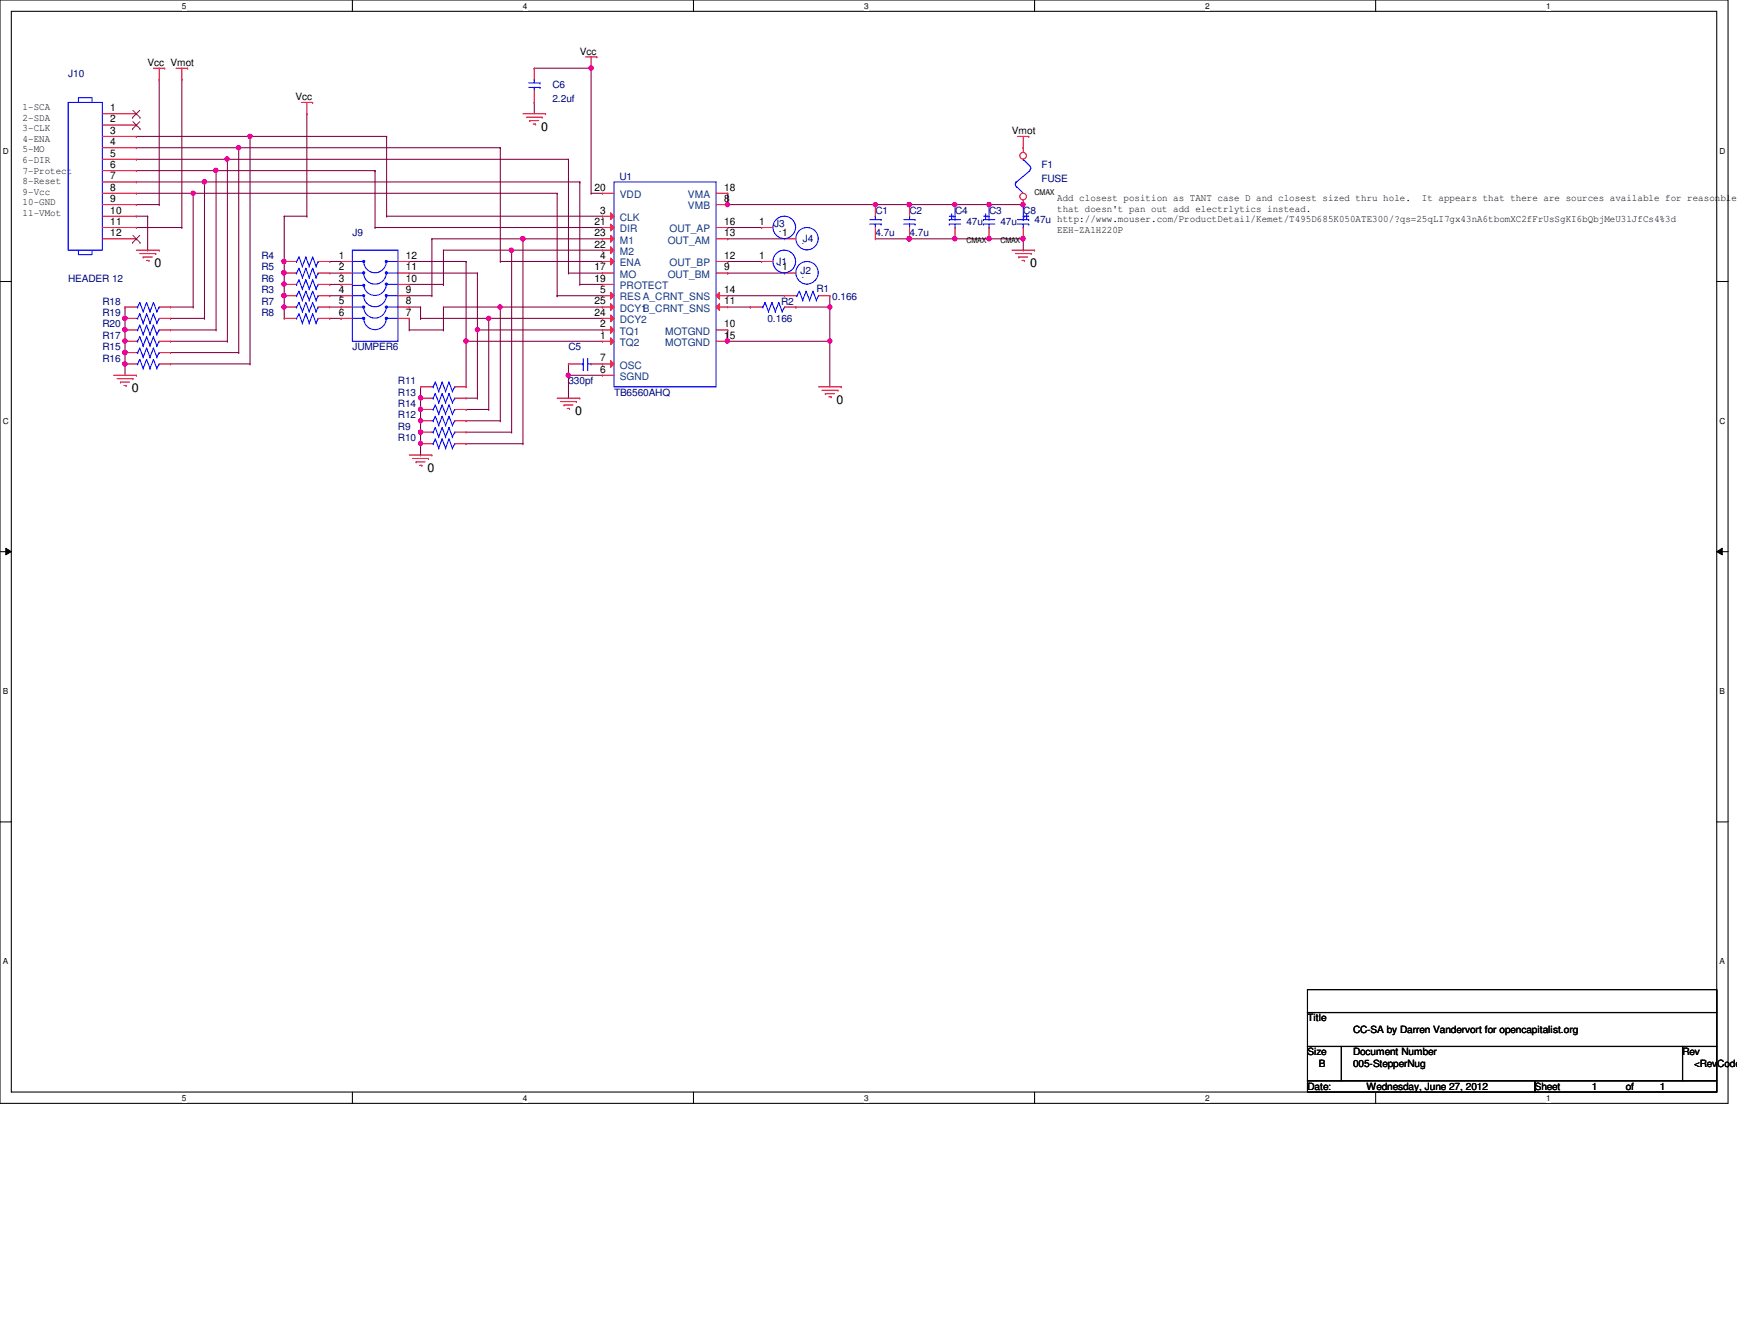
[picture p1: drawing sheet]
<svg xmlns="http://www.w3.org/2000/svg" width="279mm" height="216mm" viewBox="0 0 279 216" stroke-linecap="round" stroke-linejoin="round" font-family="sans-serif">
<path d="M0 0h278v177.4h-278zM1.8 1.8h274.3v173.8h-274.3z" fill="none" stroke="#000" stroke-width=".17"/>
<g fill="#fff">
<path d="M29.3 .2h.7v1.5h-.7z"/>
<path d="M29.3 175.8h.7v1.4h-.7z"/>
</g>
<path d="M56.7 0v1.8M56.7 175.6v1.8" fill="none" stroke="#000" stroke-width=".17"/>
<g fill="#fff">
<path d="M84.1 .2h.7v1.5h-.7z"/>
<path d="M84.1 175.8h.7v1.4h-.7z"/>
</g>
<path d="M111.5 0v1.8M111.5 175.6v1.8" fill="none" stroke="#000" stroke-width=".17"/>
<g fill="#fff">
<path d="M139 .2h.7v1.5h-.7z"/>
<path d="M139 175.8h.7v1.4h-.7z"/>
</g>
<path d="M166.4 0v1.8M166.4 175.6v1.8" fill="none" stroke="#000" stroke-width=".17"/>
<g fill="#fff">
<path d="M193.8 .2h.8v1.5h-.8z"/>
<path d="M193.8 175.8h.8v1.4h-.8z"/>
</g>
<path d="M221.3 0v1.8M221.3 175.6v1.8" fill="none" stroke="#000" stroke-width=".17"/>
<g fill="#fff">
<path d="M248.7 .2h.7v1.5h-.7z"/>
<path d="M248.7 175.8h.7v1.4h-.7z"/>
<path d="M.5 23.5h.9v1.5h-.9z"/>
<path d="M276.6 23.5h.9v1.5h-.9z"/>
<path d="M.5 67h.9v1.5h-.9z"/>
<path d="M276.6 67h.9v1.5h-.9z"/>
</g>
<path d="M0 45.3h1.8M276.1 45.3h1.9" fill="none" stroke="#000" stroke-width=".17"/>
<g fill="#fff">
<path d="M.5 110.4h.8v1.5h-.8z"/>
<path d="M276.6 110.4h.9v1.5h-.9z"/>
</g>
<path d="M0 88.7h1.8M276.1 88.7h1.9" fill="none" stroke="#000" stroke-width=".17"/>
<path d="M.9 88.1l.9 .6-.9 .5zM276.1 88.7l.9-.6v1.1z" fill="#000"/>
<path d="M.9 88.1l.9 .6-.9 .5zM276.1 88.7l.9-.6v1.1z" fill="none" stroke="#000" stroke-width=".16"/>
<g fill="#fff">
<path d="M.5 153.8h.8v1.5h-.8z"/>
<path d="M276.6 153.8h.9v1.5h-.9z"/>
</g>
<path d="M0 132.1h1.8M276.1 132.1h1.9" fill="none" stroke="#000" stroke-width=".17"/>
<path d="M140.8 32.9h5.5M146.3 32.9h.1M117.1 49.4h3.6M120.7 49.4h.1" fill="none" stroke="#800040" stroke-width=".17"/>
<circle cx="146.3" cy="32.9" r=".34" fill="#f0f"/>
<circle cx="146.3" cy="32.9" r=".34" fill="none" stroke="#f0f" stroke-width=".17"/>
<path d="M153.6 38.4h.1M153.6 38.4h5.5" fill="none" stroke="#800040" stroke-width=".17"/>
<circle cx="153.6" cy="38.4" r=".35" fill="#f0f"/>
<circle cx="153.6" cy="38.4" r=".35" fill="none" stroke="#f0f" stroke-width=".17"/>
<path d="M159.1 32.9h.1M159.1 32.9h5.5M164.6 38.4v1.8M164.6 40.2h.1" fill="none" stroke="#800040" stroke-width=".17"/>
<circle cx="164.5" cy="32.9" r=".34" fill="#f0f"/>
<circle cx="164.5" cy="32.9" r=".34" fill="none" stroke="#f0f" stroke-width=".17"/>
<circle cx="159.1" cy="32.9" r=".34" fill="#f0f"/>
<circle cx="159.1" cy="32.9" r=".34" fill="none" stroke="#f0f" stroke-width=".17"/>
<path d="M69.5 38.4h.1M69.5 38.4v9.1M45.7 42h.1M45.7 42v1.9M65.8 51.2h.1M65.8 51.2v1.8M71.3 45.7h.1M71.3 40.2v5.5M75 54.9h.1M75 54.9h21.9" fill="none" stroke="#800040" stroke-width=".17"/>
<circle cx="45.7" cy="43.9" r=".34" fill="#f0f"/>
<circle cx="45.7" cy="43.9" r=".34" fill="none" stroke="#f0f" stroke-width=".17"/>
<circle cx="45.7" cy="42" r=".34" fill="#f0f"/>
<circle cx="45.7" cy="42" r=".34" fill="none" stroke="#f0f" stroke-width=".17"/>
<path d="M45.7 34.8h.1M45.7 34.8v7.2M45.7 49.4h.1M45.7 49.4v1.8" fill="none" stroke="#800040" stroke-width=".17"/>
<circle cx="45.7" cy="49.4" r=".34" fill="#f0f"/>
<circle cx="45.7" cy="49.4" r=".34" fill="none" stroke="#f0f" stroke-width=".17"/>
<path d="M45.7 47.5h.1M45.7 47.5v1.9" fill="none" stroke="#800040" stroke-width=".17"/>
<circle cx="45.7" cy="47.5" r=".35" fill="#f0f"/>
<circle cx="45.7" cy="47.5" r=".35" fill="none" stroke="#f0f" stroke-width=".17"/>
<path d="M21.9 25.6h14.7M21.9 27.4h12.9M21.9 31.1h9.2M31.1 31.1h.1M34.8 27.4h.1M36.6 25.6h.1M80.5 23.7h.1M80.5 23.7v18.3" fill="none" stroke="#800040" stroke-width=".17"/>
<circle cx="31.1" cy="31.1" r=".34" fill="#f0f"/>
<circle cx="31.1" cy="31.1" r=".34" fill="none" stroke="#f0f" stroke-width=".17"/>
<g fill="none" stroke="#800040" stroke-width=".17">
<path d="M25.6 12.8h.1M25.6 12.8v20.1M29.3 12.8h.1M29.3 12.8v23.8M21.9 32.9h3.7M21.9 34.8h1.8M21.9 36.6h7.4M23.7 34.8h.1M23.7 34.8v5.4M25.6 32.9h.1M29.3 36.6h.1M89.6 31.1v16.4"/>
<path d="M23.7 40.2h.1M67.6 51.2h.1M67.6 51.2h11M75 54.9h.1M75 54.9v7.3M76.8 53h.1M76.8 53v11M76.8 53h20.1M78.6 51.2h.1M78.6 51.2v14.6M80.5 49.4h.1M80.5 49.4v18.2"/>
<path d="M89.6 47.5h.1M96.9 53h.1M75 64h1.8M75 65.8h3.6M75 67.6h5.5M76.8 64h.1M78.6 65.8h.1M80.5 67.6h.1"/>
</g>
<circle cx="80.4" cy="49.4" r=".34" fill="#f0f"/>
<circle cx="80.4" cy="49.4" r=".34" fill="none" stroke="#f0f" stroke-width=".17"/>
<path d="M80.5 49.4h16.4M82.3 40.2h.1M82.3 40.2v29.3M96.9 49.4h.1M75 69.5h7.3M82.3 69.5h.1" fill="none" stroke="#800040" stroke-width=".17"/>
<circle cx="82.2" cy="40.2" r=".34" fill="#f0f"/>
<circle cx="82.2" cy="40.2" r=".34" fill="none" stroke="#f0f" stroke-width=".17"/>
<path d="M84.1 38.4h.1M84.1 38.4v32.9M71.3 40.2h.1M71.3 40.2h11M75 71.3h9.1M84.1 71.3h.1" fill="none" stroke="#800040" stroke-width=".17"/>
<circle cx="84.1" cy="38.4" r=".37" fill="#f0f"/>
<circle cx="84.1" cy="38.4" r=".37" fill="none" stroke="#f0f" stroke-width=".17"/>
<path d="M84.1 38.4h12.8M96.9 38.4h.1M67.6 64h.1M67.6 62.2v1.8" fill="none" stroke="#800040" stroke-width=".17"/>
<circle cx="67.6" cy="64" r=".34" fill="#f0f"/>
<circle cx="67.6" cy="64" r=".34" fill="none" stroke="#f0f" stroke-width=".17"/>
<path d="M67.6 69.5h.1M67.6 67.6v1.9" fill="none" stroke="#800040" stroke-width=".17"/>
<circle cx="67.6" cy="69.5" r=".34" fill="#f0f"/>
<circle cx="67.6" cy="69.5" r=".34" fill="none" stroke="#f0f" stroke-width=".17"/>
<path d="M67.6 65.8h.1M67.6 64v1.8" fill="none" stroke="#800040" stroke-width=".17"/>
<circle cx="67.6" cy="65.8" r=".35" fill="#f0f"/>
<circle cx="67.6" cy="65.8" r=".35" fill="none" stroke="#f0f" stroke-width=".17"/>
<path d="M67.6 71.3h.1M67.6 69.5v1.8" fill="none" stroke="#800040" stroke-width=".17"/>
<circle cx="67.6" cy="71.3" r=".34" fill="#f0f"/>
<circle cx="67.6" cy="71.3" r=".34" fill="none" stroke="#f0f" stroke-width=".17"/>
<path d="M67.6 67.6h.1M67.6 65.8v1.8" fill="none" stroke="#800040" stroke-width=".17"/>
<circle cx="67.6" cy="67.6" r=".34" fill="#f0f"/>
<circle cx="67.6" cy="67.6" r=".34" fill="none" stroke="#f0f" stroke-width=".17"/>
<path d="M20.1 49.4h.1M20.1 54.9h.1M20.1 49.4v1.8M20.1 54.9v1.8M67.6 73.2h.1M67.6 71.3v1.9" fill="none" stroke="#800040" stroke-width=".17"/>
<circle cx="20.1" cy="54.8" r=".36" fill="#f0f"/>
<circle cx="20.1" cy="54.8" r=".36" fill="none" stroke="#f0f" stroke-width=".17"/>
<path d="M20.1 51.2h.1M20.1 51.2v1.8" fill="none" stroke="#800040" stroke-width=".17"/>
<circle cx="20.1" cy="51.2" r=".36" fill="#f0f"/>
<circle cx="20.1" cy="51.2" r=".36" fill="none" stroke="#f0f" stroke-width=".17"/>
<path d="M20.1 58.5h.1M20.1 58.5v1.8" fill="none" stroke="#800040" stroke-width=".17"/>
<circle cx="20.1" cy="58.5" r=".36" fill="#f0f"/>
<circle cx="20.1" cy="58.5" r=".36" fill="none" stroke="#f0f" stroke-width=".17"/>
<path d="M20.1 53h.1M20.1 53v1.9" fill="none" stroke="#800040" stroke-width=".17"/>
<circle cx="20.1" cy="53" r=".36" fill="#f0f"/>
<circle cx="20.1" cy="53" r=".36" fill="none" stroke="#f0f" stroke-width=".17"/>
<path d="M20.1 56.7h.1M20.1 56.7v1.8" fill="none" stroke="#800040" stroke-width=".17"/>
<circle cx="20.1" cy="56.7" r=".37" fill="#f0f"/>
<circle cx="20.1" cy="56.7" r=".37" fill="none" stroke="#f0f" stroke-width=".17"/>
<path d="M31.1 31.1h.1M31.1 31.1v18.3M31.1 31.1h58.5M32.9 29.3v21.9M89.6 31.1h.1M27.4 49.4h3.7M31.1 49.4h.1M32.9 51.2h.1" fill="none" stroke="#800040" stroke-width=".17"/>
<circle cx="32.9" cy="29.2" r=".35" fill="#f0f"/>
<circle cx="32.9" cy="29.2" r=".35" fill="none" stroke="#f0f" stroke-width=".17"/>
<path d="M32.9 29.3h60.4M34.8 27.4h.1M34.8 27.4v25.6M93.3 29.3h.1M27.4 51.2h.1M27.4 51.2h5.5M27.4 53h7.4M34.8 53h.1" fill="none" stroke="#800040" stroke-width=".17"/>
<circle cx="34.7" cy="27.4" r=".34" fill="#f0f"/>
<circle cx="34.7" cy="27.4" r=".34" fill="none" stroke="#f0f" stroke-width=".17"/>
<path d="M34.8 27.4h25.5M36.6 25.6h.1M36.6 25.6v29.3M60.3 27.4h.1M27.4 54.9h9.2M36.6 54.9h.1" fill="none" stroke="#800040" stroke-width=".17"/>
<circle cx="36.5" cy="25.6" r=".34" fill="#f0f"/>
<circle cx="36.5" cy="25.6" r=".34" fill="none" stroke="#f0f" stroke-width=".17"/>
<path d="M36.6 25.6h54.8M38.4 23.7h.1M38.4 23.7v33M91.4 25.6h.1M27.4 56.7h11M38.4 56.7h.1" fill="none" stroke="#800040" stroke-width=".17"/>
<circle cx="38.4" cy="23.7" r=".36" fill="#f0f"/>
<circle cx="38.4" cy="23.7" r=".36" fill="none" stroke="#f0f" stroke-width=".17"/>
<path d="M38.4 23.7h42.1M40.2 21.9h.1M40.2 21.9v36.6M80.5 23.7h.1M27.4 58.5h12.8M40.2 58.5h.1" fill="none" stroke="#800040" stroke-width=".17"/>
<circle cx="40.2" cy="21.9" r=".34" fill="#f0f"/>
<circle cx="40.2" cy="21.9" r=".34" fill="none" stroke="#f0f" stroke-width=".17"/>
<g fill="none" stroke="#800040" stroke-width=".17">
<path d="M21.9 21.9h.1M21.9 21.9h18.3M53 42h1.9M53 43.9h1.9M53 45.7h1.9M53 47.5h1.9M53 49.4h1.9M53 51.2h1.9M54.9 42h.1M54.9 43.9h.1M54.9 45.7h.1M54.9 47.5h.1"/>
<path d="M54.9 49.4h.1M54.9 51.2h.1M117.1 47.5h.1M117.1 53h.1M117.1 54.9h.1M117.1 47.5h9.1M117.1 53v1.9M117.1 54.9h16.4M128 49.4h.1M133.5 54.9h.1M133.5 47.5h.1M133.5 47.5v1.9h-5.5"/>
<path d="M133.5 54.9v7.3"/>
</g>
<circle cx="117" cy="54.8" r=".34" fill="#f0f"/>
<circle cx="117" cy="54.8" r=".34" fill="none" stroke="#f0f" stroke-width=".17"/>
<path d="M133.5 49.4h.1M133.5 49.4v5.5" fill="none" stroke="#800040" stroke-width=".17"/>
<circle cx="133.5" cy="54.8" r=".34" fill="#f0f"/>
<circle cx="133.5" cy="54.8" r=".34" fill="none" stroke="#f0f" stroke-width=".17"/>
<circle cx="133.5" cy="49.4" r=".34" fill="#f0f"/>
<circle cx="133.5" cy="49.4" r=".34" fill="none" stroke="#f0f" stroke-width=".17"/>
<path d="M117.1 38.4h.1M117.1 36.6h.1M117.1 38.4h9.1M117.1 36.6h5.4M159.1 38.4h.1M159.1 38.4h5.5M117.1 42h.1M117.1 43.9h.1M117.1 42h5.4M117.1 43.9h9.1" fill="none" stroke="#800040" stroke-width=".17"/>
<circle cx="164.5" cy="38.4" r=".35" fill="#f0f"/>
<circle cx="164.5" cy="38.4" r=".35" fill="none" stroke="#f0f" stroke-width=".17"/>
<circle cx="159.1" cy="38.4" r=".35" fill="#f0f"/>
<circle cx="159.1" cy="38.4" r=".35" fill="none" stroke="#f0f" stroke-width=".17"/>
<path d="M117.1 31.1h.1M117.1 31.1v1.8h23.7M140.8 32.9h.1" fill="none" stroke="#800040" stroke-width=".17"/>
<circle cx="117" cy="32.9" r=".34" fill="#f0f"/>
<circle cx="117" cy="32.9" r=".34" fill="none" stroke="#f0f" stroke-width=".17"/>
<circle cx="140.8" cy="32.9" r=".34" fill="#f0f"/>
<circle cx="140.8" cy="32.9" r=".34" fill="none" stroke="#f0f" stroke-width=".17"/>
<path d="M91.4 60.3h.1M91.4 60.3v3.7" fill="none" stroke="#800040" stroke-width=".17"/>
<circle cx="91.4" cy="60.3" r=".34" fill="#f0f"/>
<circle cx="91.4" cy="60.3" r=".34" fill="none" stroke="#f0f" stroke-width=".17"/>
<path d="M85.9 11h.1M85.9 11h9.2M95.1 11h.1M95.1 11v20.1M95.1 31.1h.1M95.1 31.1h1.8M91.4 58.5h.1M91.4 58.5v1.8M91.4 60.3h.1M91.4 60.3h5.5" fill="none" stroke="#800040" stroke-width=".17"/>
<circle cx="95.1" cy="10.9" r=".35" fill="#f0f"/>
<circle cx="95.1" cy="10.9" r=".35" fill="none" stroke="#f0f" stroke-width=".17"/>
<g fill="none" stroke="#800040" stroke-width=".17">
<path d="M49.4 18.3h.1M49.4 18.3v16.5M40.2 21.9h.1M40.2 21.9h22M45.7 34.8h3.7M49.4 34.8h.1M60.3 36.6h.1M60.3 36.6h36.6M62.2 34.8h.1M62.2 21.9h.1M62.2 34.8h34.7M62.2 21.9v12.9"/>
<path d="M91.4 25.6h.1M91.4 25.6v18.3M93.3 29.3h.1M93.3 29.3v16.4M140.8 38.4h5.5M146.3 38.4h.1M91.4 43.9h.1M91.4 43.9h5.5M93.3 45.7h.1M93.3 45.7h3.6"/>
</g>
<circle cx="146.2" cy="38.4" r=".35" fill="#f0f"/>
<circle cx="146.2" cy="38.4" r=".35" fill="none" stroke="#f0f" stroke-width=".17"/>
<g fill="none" stroke="#800040" stroke-width=".17">
<path d="M85.9 16.5h.1M85.9 16.5v1.8M45.7 45.7h.1M45.7 43.9h.1M45.7 43.9v3.6M71.3 49.4h9.2M80.5 42h.1M80.5 49.4h.1M80.5 42h16.4M82.3 40.2h.1M82.3 40.2h14.6M89.6 47.5h.1"/>
<path d="M89.6 47.5h7.3"/>
</g>
<circle cx="45.7" cy="45.7" r=".34" fill="#f0f"/>
<circle cx="45.7" cy="45.7" r=".34" fill="none" stroke="#f0f" stroke-width=".17"/>
<circle cx="45.7" cy="43.9" r=".34" fill="#f0f"/>
<circle cx="45.7" cy="43.9" r=".34" fill="none" stroke="#f0f" stroke-width=".17"/>
<path d="M78.6 51.2h.1M78.6 51.2h18.3" fill="none" stroke="#800040" stroke-width=".17"/>
<circle cx="78.6" cy="51.2" r=".34" fill="#f0f"/>
<circle cx="78.6" cy="51.2" r=".34" fill="none" stroke="#f0f" stroke-width=".17"/>
<path d="M21.9 23.7h16.5M21.9 29.3h11M32.9 29.3h.1M38.4 23.7h.1M60.3 27.4h.1M60.3 27.4v9.2M69.5 38.4h14.6M84.1 38.4h.1M153.6 32.9h.1M153.6 32.9h5.5" fill="none" stroke="#800040" stroke-width=".17"/>
<circle cx="153.6" cy="32.9" r=".34" fill="#f0f"/>
<circle cx="153.6" cy="32.9" r=".34" fill="none" stroke="#f0f" stroke-width=".17"/>
<path d="M146.3 38.4h.1M146.3 38.4h7.3" fill="none" stroke="#800040" stroke-width=".17"/>
<circle cx="146.2" cy="38.4" r=".35" fill="#f0f"/>
<circle cx="146.2" cy="38.4" r=".35" fill="none" stroke="#f0f" stroke-width=".17"/>
<path d="M146.3 32.9h.1M146.3 32.9h7.3" fill="none" stroke="#800040" stroke-width=".17"/>
<circle cx="146.3" cy="32.9" r=".34" fill="#f0f"/>
<circle cx="146.3" cy="32.9" r=".34" fill="none" stroke="#f0f" stroke-width=".17"/>
<g fill="none" stroke="#800040" stroke-width=".17">
<path d="M65.8 53h.1M65.8 53h5.5M65.8 49.4h1.8M65.8 47.5h3.7M65.8 45.7h5.5M65.8 43.9h11M67.6 49.4h.1M67.6 51.2h.1M67.6 49.4v1.8M69.5 47.5h.1M71.3 53h.1M71.3 45.7h.1"/>
<path d="M71.3 49.4v3.6M76.8 43.9h.1M76.8 53h.1M76.8 43.9v9.1"/>
</g>
<circle cx="76.8" cy="53" r=".34" fill="#f0f"/>
<circle cx="76.8" cy="53" r=".34" fill="none" stroke="#f0f" stroke-width=".17"/>
<path d="M75 42h.1M75 42v12.9" fill="none" stroke="#800040" stroke-width=".17"/>
<circle cx="75" cy="54.8" r=".36" fill="#f0f"/>
<circle cx="75" cy="54.8" r=".36" fill="none" stroke="#f0f" stroke-width=".17"/>
<path d="M65.8 42h.1M65.8 42h9.2" fill="none" stroke="#800040" stroke-width=".17"/>
<g fill="none" stroke="#f00" stroke-width=".17">
<path d="M24.7 11h1.8M25.6 12.8h.1M25.6 11v1.8M26.5 11h.1M28.3 11h1.9M29.3 12.8h.1M29.3 11v1.8M30.2 11h.1M48.5 16.5h1.8M49.4 18.3h.1M49.4 16.5v1.8M50.3 16.5h.1"/>
<path d="M84.1 18.3h3.7M84.7 18.8h2.5M85.2 19.4h.1M85.2 19.4h1.5M85.8 19.9h.3M85.9 16.5h.1M85.9 11h.1M85.9 11v1.8M85.9 14.6v1.9M86.1 19.9h.1M87.2 18.8h.1M87.8 18.3h.1"/>
<path d="M94.2 9.1h1.8M95.1 11h.1M95.1 9.1v1.9M96 9.1h.1M163.7 21.9h1.8M164.6 23.7h.1M164.6 21.9v1.8M165.5 21.9h.1M21.9 40.2h3.7M22.5 40.8h2.6M23 41.3h.1M23 41.3h1.5"/>
<path d="M23.6 41.9h.4M24 41.9h.1M25.1 40.8h.1M25.6 40.2h.1M126.2 47.5h.1M126.2 43.9h.1M126.2 47.5h1.8M126.2 43.9h1.8M131.7 47.5h1.8M133.5 47.5h.1M162.8 40.2h3.6M163.3 40.8h2.6"/>
<path d="M163.9 41.3h.1M163.9 41.3h1.4M164.4 41.9h.4M164.8 41.9h.1M165.9 40.8h.1M166.4 40.2h.1M18.3 60.3h3.6M18.8 60.9h2.6M19.4 61.4h.1M19.4 61.4h1.4M19.9 62h.4M20.3 62h.1"/>
<path d="M21.4 60.9h.1M21.9 60.3h.1M65.8 73.2h3.7M66.4 73.7h2.5M66.9 74.3h.1M66.9 74.3h1.5M67.5 74.8h.4M67.6 69.5h.1M67.6 69.5h1.9M67.9 74.8h.1M68.9 73.7h.1M69.5 73.2h.1"/>
<path d="M73.2 69.5h1.8M75 69.5h.1M89.6 64h3.7M90.2 64.6h2.5M90.7 65.1h.1M90.7 65.1h1.5M91.2 65.7h.4M91.6 65.7h.1M92.7 64.6h.1M93.3 64h.1M131.7 62.2h3.6M132.2 62.7h2.6"/>
<path d="M132.8 63.3h.1M132.8 63.3h1.4M133.3 63.8h.4M133.7 63.8h.1M134.8 62.7h.1M135.3 62.2h.1"/>
</g>
<path d="M210.3 159.1h65.8v3.7h-65.8zM210.3 162.8h65.8v5.4h-65.8zM210.3 168.2h5.5v5.5h-5.5zM210.3 173.7h36.6v1.9h-36.6zM215.8 168.2h54.8v5.5h-54.8zM246.9 173.7h29.2v1.9h-29.2zM270.6 168.2h5.5v5.5h-5.5z" fill="none" stroke="#000" stroke-width=".17"/>
<g fill="none" stroke="#00f" stroke-width=".17">
<path d="M85 14.1h1.9M85 13.3h1.9M85.9 12.8h.1M85.9 14.1h.1M85.9 12.8v.5M85.9 14.1v.5M86.9 14.1h.1M86.9 13.3h.1M58.5 43.9a1.82 1.82 0 0 0 1.8 1.8 1.82 1.82 0 0 0 1.8-1.8M128 47.5h.2M128.2 47.5h.1M128.6 46.8h.1"/>
<path d="M128.6 46.8l-.4 .7M128.6 46.8l.5 1.5M129.1 48.3h.1M129.7 46.8h.1M129.7 46.8l-.6 1.5M129.7 46.8l.5 1.5M130.2 48.3h.1M130.8 46.8h.1M130.8 46.8l-.6 1.5M130.8 46.8l.5 1.5M131.3 48.3h.1M131.7 47.5h.1"/>
<path d="M131.7 47.5l-.4 .8M69.5 69.5h.2M69.7 69.5h.1M70 68.7h.1M70 68.7l-.3 .8M70 68.7l.6 1.5M70.6 70.2h.1M71.1 68.7h.1M71.1 68.7l-.5 1.5M71.1 68.7l.6 1.5M71.7 70.2h.1M72.2 68.7h.1"/>
<path d="M72.2 68.7l-.5 1.5M72.2 68.7l.6 1.5M72.8 70.2h.1M73.2 69.5h.1M73.2 69.5l-.4 .7"/>
<circle cx="129.8" cy="43.8" r="1.81"/>
</g>
<path d="M62 43.7h.3v.3h-.3z" fill-rule="evenodd" fill="#00f"/>
<path d="M58.5 45.7a1.82 1.82 0 0 0 1.8 1.8 1.82 1.82 0 0 0 1.8-1.8M58.5 42a1.82 1.82 0 0 0 1.8 1.9 1.82 1.82 0 0 0 1.8-1.9M62 43.7h.3v.3h-.3z" fill="none" stroke="#00f" stroke-width=".17"/>
<path d="M62 41.9h.3v.3h-.3z" fill-rule="evenodd" fill="#00f"/>
<path d="M62 41.9h.3v.3h-.3z" fill="none" stroke="#00f" stroke-width=".17"/>
<path d="M58.4 41.9h.2v.3h-.2z" fill-rule="evenodd" fill="#00f"/>
<path d="M58.4 41.9h.2v.3h-.2z" fill="none" stroke="#00f" stroke-width=".17"/>
<path d="M58.4 43.7h.2v.3h-.2z" fill-rule="evenodd" fill="#00f"/>
<path d="M58.4 43.7h.2v.3h-.2z" fill="none" stroke="#00f" stroke-width=".17"/>
<path d="M58.4 45.8h.2v.2h-.2z" fill-rule="evenodd" fill="#00f"/>
<path d="M58.4 45.8h.2v.2h-.2z" fill="none" stroke="#00f" stroke-width=".17"/>
<path d="M62 45.5h.3v.3h-.3z" fill-rule="evenodd" fill="#00f"/>
<g fill="none" stroke="#00f" stroke-width=".17">
<path d="M56.7 40.2h7.3v14.7h-7.3zM56.7 45.9h.1M56.7 43.9h.1M56.7 42h.1M56.7 42h1.8M56.7 43.9h1.8M56.7 45.9h1.8M58.5 47.5a1.82 1.82 0 0 0 1.8 1.8 1.82 1.82 0 0 0 1.8-1.8M62 45.5h.3v.3h-.3zM62.2 42h.1M62.2 43.9h.1M62.2 45.7h.1"/>
<path d="M62.2 42h1.8M62.2 43.9h1.8M62.2 45.7h1.8"/>
</g>
<path d="M62 47.4h.3v.2h-.3z" fill-rule="evenodd" fill="#00f"/>
<path d="M62 47.4h.3v.2h-.3z" fill="none" stroke="#00f" stroke-width=".17"/>
<path d="M58.4 47.4h.2v.2h-.2z" fill-rule="evenodd" fill="#00f"/>
<path d="M56.7 47.5h.1M56.7 47.5h1.8M58.4 47.4h.2v.2h-.2zM58.5 49.4a1.82 1.82 0 0 0 1.8 1.7 1.82 1.82 0 0 0 1.8-1.7M62.2 47.5h.1M62.2 47.5h1.8" fill="none" stroke="#00f" stroke-width=".17"/>
<path d="M62 49.2h.3v.3h-.3z" fill-rule="evenodd" fill="#00f"/>
<path d="M62 49.2h.3v.3h-.3z" fill="none" stroke="#00f" stroke-width=".17"/>
<path d="M58.4 49.2h.2v.3h-.2z" fill-rule="evenodd" fill="#00f"/>
<path d="M56.7 49.4h.1M56.7 49.4h1.8M58.4 49.2h.2v.3h-.2zM58.5 51.2a1.82 1.82 0 0 0 1.8 1.8 1.82 1.82 0 0 0 1.8-1.8M62.2 49.4h.1M62.2 49.4h1.8" fill="none" stroke="#00f" stroke-width=".17"/>
<path d="M62 51h.3v.3h-.3z" fill-rule="evenodd" fill="#00f"/>
<path d="M62 51h.3v.3h-.3z" fill="none" stroke="#00f" stroke-width=".17"/>
<path d="M58.4 51h.2v.3h-.2z" fill-rule="evenodd" fill="#00f"/>
<g fill="none" stroke="#00f" stroke-width=".17">
<path d="M139.9 36h1.8M139.9 35.3h1.8M140.8 34.8h.1M140.8 36h.1M140.8 34.8v.5M140.8 36v.6M141.7 36h.1M141.7 35.3h.1M145.4 36h1.8M145.4 35.3h1.8M146.3 34.8h.1M146.3 36h.1"/>
<path d="M146.3 34.8v.5M146.3 36v.6M147.2 36h.1M147.2 35.3h.1M158.2 35.3h.1M158.2 36h.1M158.2 36h1.8M158.2 35.3h1.8M158.2 34.8h.7M158.5 35.1h.1M158.5 34.4v.7M158.9 34.8h.1"/>
<path d="M159.1 36.6h.1M159.1 35.3h.1M159.1 32.9h.1M159.1 32.9v2.4M159.1 36v.6M163.4 29.2l-.1 .4 .1 .4M163.5 30h.1M163.5 29.3h.1M163.5 30l1.1 1.1M163.7 36h1.8M163.7 35.3h1.8M164.6 36.6h.1"/>
<path d="M164.6 35.3h.1M164.6 32.9h.1M164.6 25.6h.1M164.6 32.9v2.4M164.6 36v.6M164.6 25.6l1.1 1.1M164.8 34.8h.1M164.8 34.8h.7M165.1 35.1h.1M165.1 34.4v.7M165.5 35.3h.1M165.5 36h.1"/>
<path d="M165.7 26.8l.1 .3-.2 .2M165.7 27.4l-2.2 1.9M21.9 51.2h.2M21.9 49.4h.2M21.9 53h.2M21.9 54.9h.2M21.9 56.7h.2M22.1 51.2h.1M22.1 53h.1M22.1 49.4h.1M22.1 54.9h.1M22.1 56.7h.1"/>
<path d="M22.5 50.5h.1M22.5 52.3h.1M22.5 48.6h.1M22.5 54.1h.1M22.5 56h.1M22.5 50.5l-.4 .7M22.5 50.5l.5 1.4M22.5 52.3l-.4 .7M22.5 52.3l.5 1.5M22.5 48.6l-.4 .8M22.5 48.6l.5 1.5M22.5 54.1l-.4 .8"/>
<path d="M22.5 54.1l.5 1.5M22.5 56l-.4 .7M22.5 56l.5 1.4M23 51.9h.1M23 53.8h.1M23 50.1h.1M23 55.6h.1M23 57.4h.1M23.6 50.5h.1M23.6 52.3h.1M23.6 48.6h.1M23.6 54.1h.1"/>
<path d="M23.6 56h.1M23.6 50.5l-.6 1.4M23.6 50.5l.5 1.4M23.6 52.3l-.6 1.5M23.6 52.3l.5 1.5M23.6 48.6l-.6 1.5M23.6 48.6l.5 1.5M23.6 54.1l-.6 1.5M23.6 54.1l.5 1.5M23.6 56l-.6 1.4M23.6 56l.5 1.4M24.1 51.9h.1"/>
<path d="M24.1 53.8h.1M24.1 50.1h.1M24.1 55.6h.1M24.1 57.4h.1M24.7 50.5h.1M24.7 52.3h.1M24.7 48.6h.1M24.7 54.1h.1M24.7 56h.1M24.7 50.5l-.6 1.4M24.7 50.5l.5 1.4M24.7 52.3l-.6 1.5"/>
<path d="M24.7 52.3l.5 1.5M24.7 48.6l-.6 1.5M24.7 48.6l.5 1.5M24.7 54.1l-.6 1.5M24.7 54.1l.5 1.5M24.7 56l-.6 1.4M24.7 56l.5 1.4M25.2 51.9h.1M25.2 53.8h.1M25.2 50.1h.1M25.2 55.6h.1M25.2 57.4h.1"/>
<path d="M25.6 51.2h.1M25.6 53h.1M25.6 49.4h.1M25.6 54.9h.1M25.6 56.7h.1M25.6 51.2l-.4 .7M25.6 53l-.4 .8M25.6 49.4l-.4 .7M25.6 54.9l-.4 .7M25.6 56.7l-.4 .7M47.5 49.4h.2M47.5 42h.2"/>
<path d="M47.5 45.7h.2M47.5 43.9h.2M47.7 49.4h.1M47.7 42h.1M47.7 45.7h.1M47.7 43.9h.1M48.1 48.6h.1M48.1 41.3h.1M48.1 45h.1M48.1 43.1h.1M48.1 48.6l-.4 .8M48.1 48.6l.5 1.5"/>
<path d="M48.1 41.3l-.4 .7M48.1 41.3l.5 1.5M48.1 45l-.4 .7M48.1 45l.5 1.4M48.1 43.1l-.4 .8M48.1 43.1l.5 1.5M48.6 50.1h.1M48.6 42.8h.1M48.6 46.4h.1M48.6 44.6h.1M49.2 48.6h.1M49.2 41.3h.1"/>
<path d="M49.2 45h.1M49.2 43.1h.1M49.2 48.6l-.6 1.5M49.2 48.6l.5 1.5M49.2 41.3l-.6 1.5M49.2 41.3l.5 1.5M49.2 45l-.6 1.4M49.2 45l.5 1.4M49.2 43.1l-.6 1.5M49.2 43.1l.5 1.5M49.7 50.1h.1M49.7 42.8h.1"/>
<path d="M49.7 46.4h.1M49.7 44.6h.1M50.3 48.6h.1M50.3 41.3h.1M50.3 45h.1M50.3 43.1h.1M50.3 48.6l-.6 1.5M50.3 48.6l.5 1.5M50.3 41.3l-.6 1.5M50.3 41.3l.5 1.5M50.3 45l-.6 1.4M50.3 45l.5 1.4"/>
<path d="M50.3 43.1l-.6 1.5M50.3 43.1l.5 1.5M50.8 50.1h.1M50.8 42.8h.1M50.8 46.4h.1M50.8 44.6h.1M51.2 49.4h.1M51.2 42h.1M51.2 45.7h.1M51.2 43.9h.1M51.2 49.4l-.4 .7M51.2 42l-.4 .8"/>
<path d="M51.2 45.7l-.4 .7M51.2 43.9l-.4 .7M56.7 51.2h.1M56.7 51.2h1.8M58.4 51h.2v.3h-.2zM62.2 51.2h.1M62.2 51.2h1.8M93.3 58.5h.5M93.8 59.4h.1M93.8 58.5h.1M93.8 57.6v1.8M94.5 59.4h.1"/>
<path d="M94.5 57.6v1.8M94.5 58.5h.6M95.1 58.5h.1M69.5 64h.2M69.5 65.8h.2M69.5 62.2h.2M69.5 67.6h.2M69.7 64h.1M69.7 65.8h.1M69.7 62.2h.1M69.7 67.6h.1M70 63.3h.1"/>
<path d="M70 65.1h.1M70 61.4h.1M70 66.9h.1M70 63.3l-.3 .7M70 63.3l.6 1.4M70 65.1l-.3 .7M70 65.1l.6 1.4M70 61.4l-.3 .8M70 61.4l.6 1.5M70 66.9l-.3 .7M70 66.9l.6 1.5M70.6 64.7h.1"/>
<path d="M70.6 66.5h.1M70.6 62.9h.1M70.6 68.4h.1M71.1 63.3h.1M71.1 65.1h.1M71.1 61.4h.1M71.1 66.9h.1M71.1 63.3l-.5 1.4M71.1 63.3l.6 1.4M71.1 65.1l-.5 1.4M71.1 65.1l.6 1.4M71.1 61.4l-.5 1.5"/>
<path d="M71.1 61.4l.6 1.5M71.1 66.9l-.5 1.5M71.1 66.9l.6 1.5M71.7 64.7h.1M71.7 66.5h.1M71.7 62.9h.1M71.7 68.4h.1M72.2 63.3h.1M72.2 65.1h.1M72.2 61.4h.1M72.2 66.9h.1M72.2 63.3l-.5 1.4"/>
<path d="M72.2 63.3l.6 1.4M72.2 65.1l-.5 1.4M72.2 65.1l.6 1.4M72.2 61.4l-.5 1.5M72.2 61.4l.6 1.5M72.2 66.9l-.5 1.5M72.2 66.9l.6 1.5M72.8 64.7h.1M72.8 66.5h.1M72.8 62.9h.1M72.8 68.4h.1M73.2 64h.1"/>
<path d="M73.2 65.8h.1M73.2 62.2h.1M73.2 67.6h.1M73.2 64l-.4 .7M73.2 65.8l-.4 .7M73.2 62.2l-.4 .7M73.2 67.6l-.4 .8"/>
<circle cx="129.8" cy="38.4" r="1.8"/>
</g>
<g fill="none" stroke="#f00" stroke-width=".17">
<path d="M126.2 38.4h.1M126.2 38.4h1.8M140.8 38.4h.1M140.8 32.9h.1M140.8 32.9v1.9M140.8 36.6v1.8M146.3 38.4h.1M146.3 32.9h.1M146.3 32.9v1.9M146.3 36.6v1.8M159.1 32.9h.1M159.1 38.4h.1"/>
<path d="M159.1 36.6v1.8M164.6 32.9h.1M164.6 38.4h.1M164.6 36.6v1.8M20.1 51.2h.1M20.1 53h.1M20.1 49.4h.1M20.1 54.9h.1M20.1 56.7h.1M20.1 49.4h1.8M20.1 51.2h1.8M20.1 53h1.8"/>
<path d="M20.1 54.9h1.8M20.1 56.7h1.8M25.6 49.4h1.8M25.6 51.2h1.8M25.6 53h1.8M25.6 54.9h1.8M25.6 56.7h1.8M27.4 51.2h.1M27.4 53h.1M27.4 49.4h.1M27.4 54.9h.1M27.4 56.7h.1"/>
<path d="M45.7 49.4h.1M45.7 42h.1M45.7 45.7h.1M45.7 43.9h.1M45.7 42h1.8M45.7 43.9h1.8M45.7 45.7h1.8M45.7 49.4h1.8M51.2 42h1.8M51.2 43.9h1.8M51.2 45.7h1.8M51.2 49.4h1.8"/>
<path d="M53 49.4h.1M53 42h.1M53 45.7h.1M53 43.9h.1M54.9 42h.1M54.9 43.9h.1M54.9 45.7h.1M54.9 47.5h.1M54.9 49.4h.1M54.9 51.2h.1M54.9 42h1.8M54.9 43.9h1.8"/>
<path d="M54.9 45.7h1.8M54.9 47.5h1.8M54.9 49.4h1.8M54.9 51.2h1.8M64 42h1.8M64 43.9h1.8M64 45.7h1.8M64 47.5h1.8M64 49.4h1.8M64 51.2h1.8M65.8 42h.1M65.8 43.9h.1"/>
<path d="M65.8 45.7h.1M65.8 47.5h.1M65.8 49.4h.1M65.8 51.2h.1M91.4 58.5h.1M91.4 58.5h1.9M95.1 58.5h1.8M96.9 58.5h.1M67.6 64h.1M67.6 65.8h.1M67.6 62.2h.1M67.6 67.6h.1"/>
<path d="M67.6 64h1.9M67.6 65.8h1.9M67.6 62.2h1.9M67.6 67.6h1.9M73.2 64h1.8M73.2 65.8h1.8M73.2 62.2h1.8M73.2 67.6h1.8M75 64h.1M75 65.8h.1M75 62.2h.1M75 67.6h.1"/>
</g>
<circle cx="164.6" cy="31.6" r=".54" fill="#fff"/>
<g fill="none" stroke="#f00" stroke-width=".17">
<path d="M164.6 32.9h.1M164.6 32.2v.7"/>
<circle cx="164.6" cy="31.6" r=".54"/>
</g>
<circle cx="164.6" cy="25" r=".54" fill="#fff"/>
<g fill="none" stroke="#f00" stroke-width=".17">
<path d="M164.6 23.7h.1M164.6 23.7v.8M20.1 58.5h.1M20.1 58.5h1.8M25.6 58.5h1.8M27.4 58.5h.1M122.5 42h.1M122.5 42h1.8M67.6 71.3h.1M67.6 71.3h1.9M73.2 71.3h1.8M75 71.3h.1"/>
<circle cx="164.6" cy="25" r=".54"/>
</g>
<g fill="none" stroke="#00f" stroke-width=".17">
<path d="M98.8 29.3h16.4v32.9h-16.4zM21.9 58.5h.2M22.1 58.5h.1M22.5 57.8h.1M22.5 57.8l-.4 .7M22.5 57.8l.5 1.4M23 59.2h.1M23.6 57.8h.1M23.6 57.8l-.6 1.4M23.6 57.8l.5 1.4M24.1 59.2h.1M24.7 57.8h.1"/>
<path d="M24.7 57.8l-.6 1.4M24.7 57.8l.5 1.4M25.2 59.2h.1M25.6 58.5h.1M25.6 58.5l-.4 .7M69.5 71.3h.2M69.7 71.3h.1M70 70.6h.1M70 70.6l-.3 .7M70 70.6l.6 1.5M70.6 72.1h.1M71.1 70.6h.1"/>
<path d="M71.1 70.6l-.5 1.5M71.1 70.6l.6 1.5M71.7 72.1h.1M72.2 70.6h.1M72.2 70.6l-.5 1.5M72.2 70.6l.6 1.5M72.8 72.1h.1M73.2 71.3h.1M73.2 71.3l-.4 .8"/>
<circle cx="126.2" cy="42" r="1.82"/>
</g>
<path d="M98.2 54.3l.6 .6-.6 .5z" fill="#f00"/>
<path d="M96.9 54.9h.1M96.9 54.9h1.9M98.2 54.3l.6 .6-.6 .5z" fill="none" stroke="#f00" stroke-width=".17"/>
<path d="M98.2 52.5l.6 .5-.6 .6z" fill="#f00"/>
<path d="M96.9 53h.1M96.9 53h1.9M98.2 52.5l.6 .5-.6 .6z" fill="none" stroke="#f00" stroke-width=".17"/>
<path d="M98.2 34.2l.6 .6-.6 .5z" fill="#f00"/>
<path d="M96.9 34.8h.1M96.9 34.8h1.9M98.2 34.2l.6 .6-.6 .5z" fill="none" stroke="#f00" stroke-width=".17"/>
<path d="M98.2 41.5l.6 .5-.6 .6z" fill="#f00"/>
<path d="M96.9 42h.1M96.9 42h1.9M98.2 41.5l.6 .5-.6 .6z" fill="none" stroke="#f00" stroke-width=".17"/>
<path d="M98.2 47l.6 .5-.6 .6z" fill="#f00"/>
<path d="M96.9 47.5h.1M96.9 47.5h1.9M98.2 47l.6 .5-.6 .6zM96.9 60.3h.1M96.9 60.3h1.9" fill="none" stroke="#f00" stroke-width=".17"/>
<path d="M98.2 58l.6 .5-.6 .6z" fill="#f00"/>
<path d="M115.2 32.9h1.9M117.1 32.9h.1M96.9 58.5h.1M96.9 58.5h1.9M98.2 58l.6 .5-.6 .6zM115.2 43.9h1.9M115.2 53h1.9M117.1 43.9h.1M117.1 53h.1" fill="none" stroke="#f00" stroke-width=".17"/>
<path d="M115.2 49.4l.5-.6v1.1z" fill="#f00"/>
<path d="M115.2 38.4h1.9M117.1 38.4h.1M115.2 49.4l.5-.6v1.1zM115.2 49.4h1.9M115.2 42h1.9M117.1 49.4h.1M117.1 42h.1" fill="none" stroke="#f00" stroke-width=".17"/>
<path d="M115.2 47.5l.5-.5v1.1z" fill="#f00"/>
<g fill="none" stroke="#f00" stroke-width=".17">
<path d="M96.9 31.1h.1M96.9 31.1h1.9M115.2 36.6h1.9M115.2 31.1h1.9M117.1 36.6h.1M117.1 31.1h.1M96.9 43.9h.1M96.9 45.7h.1M96.9 43.9h1.9M96.9 45.7h1.9M115.2 47.5l.5-.5v1.1zM115.2 47.5h1.9"/>
<path d="M115.2 54.9h1.9M117.1 47.5h.1M117.1 54.9h.1"/>
</g>
<path d="M98.2 36l.6 .6-.6 .5z" fill="#f00"/>
<path d="M96.9 36.6h.1M96.9 36.6h1.9M98.2 36l.6 .6-.6 .5z" fill="none" stroke="#f00" stroke-width=".17"/>
<path d="M98.2 39.7l.6 .5-.6 .6z" fill="#f00"/>
<path d="M98.2 39.7l.6 .5-.6 .6zM96.9 40.2h.1M96.9 40.2h1.9" fill="none" stroke="#f00" stroke-width=".17"/>
<path d="M98.2 37.8l.6 .6-.6 .5z" fill="#f00"/>
<path d="M96.9 38.4h.1M96.9 38.4h1.9M98.2 37.8l.6 .6-.6 .5z" fill="none" stroke="#f00" stroke-width=".17"/>
<path d="M98.2 50.6l.6 .6-.6 .5z" fill="#f00"/>
<path d="M96.9 51.2h.1M96.9 51.2h1.9M98.2 50.6l.6 .6-.6 .5z" fill="none" stroke="#f00" stroke-width=".17"/>
<path d="M98.2 48.8l.6 .6-.6 .5z" fill="#f00"/>
<g fill="none" stroke="#f00" stroke-width=".17">
<path d="M16.5 18.3h5.4M21.9 18.3h.1M16.5 36.6h5.4M16.5 20.1h5.4M16.5 21.9h5.4M16.5 23.7h5.4M16.5 25.6h5.4M16.5 27.4h5.4M16.5 29.3h5.4M16.5 31.1h5.4M16.5 32.9h5.4M16.5 34.8h5.4"/>
<path d="M16.5 38.4h5.4M21.9 20.1h.1M21.9 21.9h.1M21.9 23.7h.1M21.9 25.6h.1M21.9 27.4h.1M21.9 29.3h.1M21.9 31.1h.1M21.9 32.9h.1M21.9 34.8h.1M21.9 36.6h.1M21.9 38.4h.1"/>
<path d="M122.5 36.6h.1M122.5 36.6h1.8M153.6 32.9h.1M153.6 38.4h.1M153.6 36.6v1.8M45.7 51.2h.1M45.7 47.5h.1M45.7 51.2h1.8M45.7 47.5h1.8M51.2 51.2h1.8M51.2 47.5h1.8M53 51.2h.1"/>
<path d="M53 47.5h.1M96.9 49.4h.1M96.9 49.4h1.9M98.2 48.8l.6 .6-.6 .5zM120.7 49.4h.1M120.7 49.4h1.8M126.2 49.4h1.8M128 49.4h.1"/>
</g>
<g fill="none" stroke="#00f" stroke-width=".17">
<path d="M11 16.5h5.5v23.7h-5.5zM12.6 16.5v-.8h2.2v.8M152.7 35.3h.1M152.7 36h.1M152.7 35.3h1.8M152.7 36h1.8M152.7 34.8h.7M153.1 35.1h.1M153.1 34.4v.7M153.4 34.8h.1M153.6 36.6h.1M153.6 35.3h.1"/>
<path d="M153.6 32.9h.1M153.6 32.9v2.4M153.6 36v.6M12.6 40.2v.7h2.2v-.7M47.5 51.2h.2M47.5 47.5h.2M47.7 51.2h.1M47.7 47.5h.1M48.1 50.5h.1M48.1 46.8h.1M48.1 50.5l-.4 .7M48.1 50.5l.5 1.4"/>
<path d="M48.1 46.8l-.4 .7M48.1 46.8l.5 1.5M48.6 51.9h.1M48.6 48.3h.1M49.2 50.5h.1M49.2 46.8h.1M49.2 50.5l-.6 1.4M49.2 50.5l.5 1.4M49.2 46.8l-.6 1.5M49.2 46.8l.5 1.5M49.7 51.9h.1M49.7 48.3h.1"/>
<path d="M50.3 50.5h.1M50.3 46.8h.1M50.3 50.5l-.6 1.4M50.3 50.5l.5 1.4M50.3 46.8l-.6 1.5M50.3 46.8l.5 1.5M50.8 51.9h.1M50.8 48.3h.1M51.2 51.2h.1M51.2 47.5h.1M51.2 51.2l-.4 .7M51.2 47.5l-.4 .8"/>
<path d="M122.5 49.4h.2M122.7 49.4h.1M123.1 48.6h.1M123.1 48.6l-.4 .8M123.1 48.6l.5 1.5M123.6 50.1h.1M124.2 48.6h.1M124.2 48.6l-.6 1.5M124.2 48.6l.5 1.5M124.7 50.1h.1M125.3 48.6h.1M125.3 48.6l-.6 1.5"/>
<path d="M125.3 48.6l.5 1.5M125.8 50.1h.1M126.2 49.4h.1M126.2 49.4l-.4 .7"/>
<circle cx="126.2" cy="36.6" r="1.81"/>
</g>
<path d="M21.3 18.9h.1M21.4 17.7l1.1 1.2M21.4 19.6l1.1 1.1M22.5 17.7l-1.2 1.2M22.5 19.6l-1.2 1.1M22.5 18.9h.1M21.3 20.7h.1M21.3 39h.1M21.4 37.8l1.1 1.2M22.5 37.8l-1.2 1.2M22.5 20.7h.1M22.5 39h.1" fill="none" stroke="#804000" stroke-width=".16"/>
<circle cx="146.3" cy="32.9" r=".34" fill="#f0f"/>
<circle cx="146.3" cy="32.9" r=".34" fill="none" stroke="#f0f" stroke-width=".17"/>
<circle cx="153.6" cy="38.4" r=".35" fill="#f0f"/>
<circle cx="153.6" cy="38.4" r=".35" fill="none" stroke="#f0f" stroke-width=".17"/>
<circle cx="164.5" cy="32.9" r=".34" fill="#f0f"/>
<circle cx="164.5" cy="32.9" r=".34" fill="none" stroke="#f0f" stroke-width=".17"/>
<circle cx="159.1" cy="32.9" r=".34" fill="#f0f"/>
<circle cx="159.1" cy="32.9" r=".34" fill="none" stroke="#f0f" stroke-width=".17"/>
<circle cx="45.7" cy="43.9" r=".34" fill="#f0f"/>
<circle cx="45.7" cy="43.9" r=".34" fill="none" stroke="#f0f" stroke-width=".17"/>
<circle cx="45.7" cy="42" r=".34" fill="#f0f"/>
<circle cx="45.7" cy="42" r=".34" fill="none" stroke="#f0f" stroke-width=".17"/>
<circle cx="45.7" cy="49.4" r=".34" fill="#f0f"/>
<circle cx="45.7" cy="49.4" r=".34" fill="none" stroke="#f0f" stroke-width=".17"/>
<circle cx="45.7" cy="47.5" r=".35" fill="#f0f"/>
<circle cx="45.7" cy="47.5" r=".35" fill="none" stroke="#f0f" stroke-width=".17"/>
<circle cx="31.1" cy="31.1" r=".34" fill="#f0f"/>
<circle cx="31.1" cy="31.1" r=".34" fill="none" stroke="#f0f" stroke-width=".17"/>
<circle cx="80.4" cy="49.4" r=".34" fill="#f0f"/>
<circle cx="80.4" cy="49.4" r=".34" fill="none" stroke="#f0f" stroke-width=".17"/>
<circle cx="82.2" cy="40.2" r=".34" fill="#f0f"/>
<circle cx="82.2" cy="40.2" r=".34" fill="none" stroke="#f0f" stroke-width=".17"/>
<circle cx="84.1" cy="38.4" r=".37" fill="#f0f"/>
<circle cx="84.1" cy="38.4" r=".37" fill="none" stroke="#f0f" stroke-width=".17"/>
<circle cx="67.6" cy="64" r=".34" fill="#f0f"/>
<circle cx="67.6" cy="64" r=".34" fill="none" stroke="#f0f" stroke-width=".17"/>
<circle cx="67.6" cy="69.5" r=".34" fill="#f0f"/>
<circle cx="67.6" cy="69.5" r=".34" fill="none" stroke="#f0f" stroke-width=".17"/>
<circle cx="67.6" cy="65.8" r=".35" fill="#f0f"/>
<circle cx="67.6" cy="65.8" r=".35" fill="none" stroke="#f0f" stroke-width=".17"/>
<circle cx="67.6" cy="71.3" r=".34" fill="#f0f"/>
<circle cx="67.6" cy="71.3" r=".34" fill="none" stroke="#f0f" stroke-width=".17"/>
<circle cx="67.6" cy="67.6" r=".34" fill="#f0f"/>
<circle cx="67.6" cy="67.6" r=".34" fill="none" stroke="#f0f" stroke-width=".17"/>
<circle cx="20.1" cy="54.8" r=".36" fill="#f0f"/>
<circle cx="20.1" cy="54.8" r=".36" fill="none" stroke="#f0f" stroke-width=".17"/>
<circle cx="20.1" cy="51.2" r=".36" fill="#f0f"/>
<circle cx="20.1" cy="51.2" r=".36" fill="none" stroke="#f0f" stroke-width=".17"/>
<circle cx="20.1" cy="58.5" r=".36" fill="#f0f"/>
<circle cx="20.1" cy="58.5" r=".36" fill="none" stroke="#f0f" stroke-width=".17"/>
<circle cx="20.1" cy="53" r=".36" fill="#f0f"/>
<circle cx="20.1" cy="53" r=".36" fill="none" stroke="#f0f" stroke-width=".17"/>
<circle cx="20.1" cy="56.7" r=".37" fill="#f0f"/>
<circle cx="20.1" cy="56.7" r=".37" fill="none" stroke="#f0f" stroke-width=".17"/>
<circle cx="32.9" cy="29.2" r=".35" fill="#f0f"/>
<circle cx="32.9" cy="29.2" r=".35" fill="none" stroke="#f0f" stroke-width=".17"/>
<circle cx="34.7" cy="27.4" r=".34" fill="#f0f"/>
<circle cx="34.7" cy="27.4" r=".34" fill="none" stroke="#f0f" stroke-width=".17"/>
<circle cx="36.5" cy="25.6" r=".34" fill="#f0f"/>
<circle cx="36.5" cy="25.6" r=".34" fill="none" stroke="#f0f" stroke-width=".17"/>
<circle cx="38.4" cy="23.7" r=".36" fill="#f0f"/>
<circle cx="38.4" cy="23.7" r=".36" fill="none" stroke="#f0f" stroke-width=".17"/>
<circle cx="40.2" cy="21.9" r=".34" fill="#f0f"/>
<circle cx="40.2" cy="21.9" r=".34" fill="none" stroke="#f0f" stroke-width=".17"/>
<circle cx="117" cy="54.8" r=".34" fill="#f0f"/>
<circle cx="117" cy="54.8" r=".34" fill="none" stroke="#f0f" stroke-width=".17"/>
<circle cx="133.5" cy="54.8" r=".34" fill="#f0f"/>
<circle cx="133.5" cy="54.8" r=".34" fill="none" stroke="#f0f" stroke-width=".17"/>
<circle cx="133.5" cy="49.4" r=".34" fill="#f0f"/>
<circle cx="133.5" cy="49.4" r=".34" fill="none" stroke="#f0f" stroke-width=".17"/>
<circle cx="164.5" cy="38.4" r=".35" fill="#f0f"/>
<circle cx="164.5" cy="38.4" r=".35" fill="none" stroke="#f0f" stroke-width=".17"/>
<circle cx="159.1" cy="38.4" r=".35" fill="#f0f"/>
<circle cx="159.1" cy="38.4" r=".35" fill="none" stroke="#f0f" stroke-width=".17"/>
<circle cx="117" cy="32.9" r=".34" fill="#f0f"/>
<circle cx="117" cy="32.9" r=".34" fill="none" stroke="#f0f" stroke-width=".17"/>
<circle cx="140.8" cy="32.9" r=".34" fill="#f0f"/>
<circle cx="140.8" cy="32.9" r=".34" fill="none" stroke="#f0f" stroke-width=".17"/>
<circle cx="91.4" cy="60.3" r=".34" fill="#f0f"/>
<circle cx="91.4" cy="60.3" r=".34" fill="none" stroke="#f0f" stroke-width=".17"/>
<circle cx="95.1" cy="10.9" r=".35" fill="#f0f"/>
<circle cx="95.1" cy="10.9" r=".35" fill="none" stroke="#f0f" stroke-width=".17"/>
<circle cx="146.2" cy="38.4" r=".35" fill="#f0f"/>
<circle cx="146.2" cy="38.4" r=".35" fill="none" stroke="#f0f" stroke-width=".17"/>
<circle cx="45.7" cy="45.7" r=".34" fill="#f0f"/>
<circle cx="45.7" cy="45.7" r=".34" fill="none" stroke="#f0f" stroke-width=".17"/>
<circle cx="45.7" cy="43.9" r=".34" fill="#f0f"/>
<circle cx="45.7" cy="43.9" r=".34" fill="none" stroke="#f0f" stroke-width=".17"/>
<circle cx="78.6" cy="51.2" r=".34" fill="#f0f"/>
<circle cx="78.6" cy="51.2" r=".34" fill="none" stroke="#f0f" stroke-width=".17"/>
<circle cx="153.6" cy="32.9" r=".34" fill="#f0f"/>
<circle cx="153.6" cy="32.9" r=".34" fill="none" stroke="#f0f" stroke-width=".17"/>
<circle cx="146.2" cy="38.4" r=".35" fill="#f0f"/>
<circle cx="146.2" cy="38.4" r=".35" fill="none" stroke="#f0f" stroke-width=".17"/>
<circle cx="146.3" cy="32.9" r=".34" fill="#f0f"/>
<circle cx="146.3" cy="32.9" r=".34" fill="none" stroke="#f0f" stroke-width=".17"/>
<circle cx="76.8" cy="53" r=".34" fill="#f0f"/>
<circle cx="76.8" cy="53" r=".34" fill="none" stroke="#f0f" stroke-width=".17"/>
<circle cx="75" cy="54.8" r=".36" fill="#f0f"/>
<circle cx="75" cy="54.8" r=".36" fill="none" stroke="#f0f" stroke-width=".17"/>
<g font-size="2">
<text x="87" y="21">0</text>
<text x="24.8" y="43">0</text>
<text x="165.7" y="43">0</text>
<text x="21.2" y="63.1">0</text>
<text x="134.6" y="64.9">0</text>
<text x="92.5" y="66.7">0</text>
<text x="68.7" y="75.9">0</text>
</g>
<g font-size="1.7">
<text x="17.7" y="17.9">1</text>
<text x="17.7" y="19.7">2</text>
<text x="17.7" y="21.5">3</text>
<text x="17.7" y="23.3">4</text>
<text x="17.7" y="25.2">5</text>
<text x="17.7" y="27">6</text>
<text x="17.7" y="28.8">7</text>
<text x="17.7" y="30.6">8</text>
<text x="17.7" y="32.5">9</text>
<text x="17.7" y="34.3">10</text>
<text x="95.6" y="30.6">20</text>
<text x="96.6" y="34.3">3</text>
<text x="116.5" y="32.5">8</text>
<text x="116.5" y="30.6">18</text>
<text x="17.7" y="36.2">11</text>
<text x="17.7" y="38">12</text>
<text x="54.5" y="41.6">1</text>
<text x="65.3" y="41.6">12</text>
<text x="95.6" y="36.2">21</text>
<text x="95.6" y="39.8">22</text>
<text x="95.6" y="38">23</text>
<text x="96.6" y="41.6">4</text>
<text x="116.5" y="41.6">12</text>
<text x="116.5" y="38">13</text>
<text x="116.5" y="36.2">16</text>
<text x="122.1" y="41.6">1</text>
<text x="122.1" y="36.2">1</text>
<text x="125.8" y="38">1</text>
<text x="54.5" y="43.5">2</text>
<text x="54.5" y="45.3">3</text>
<text x="54.5" y="47.1">4</text>
<text x="65.3" y="43.5">11</text>
<text x="65.3" y="45.3">10</text>
<text x="65.3" y="47.1">9</text>
<text x="95.6" y="43.5">17</text>
<text x="95.6" y="45.3">19</text>
<text x="96.6" y="47.1">5</text>
<text x="116.5" y="43.5">9</text>
<text x="116.5" y="47.1">14</text>
<text x="125.8" y="43.5">1</text>
<text x="54.5" y="48.9">5</text>
<text x="54.5" y="50.8">6</text>
<text x="65.3" y="48.9">8</text>
<text x="65.3" y="50.8">7</text>
<text x="95.6" y="50.8">24</text>
<text x="95.6" y="48.9">25</text>
<text x="96.6" y="52.6">2</text>
<text x="116.5" y="52.6">10</text>
<text x="116.5" y="48.9">11</text>
<text x="96.6" y="54.4">1</text>
<text x="96.6" y="59.9">6</text>
<text x="96.6" y="58.1">7</text>
<text x="116.5" y="54.4">15</text>
</g>
<g font-size="1.7" fill="#004080">
<text x="99.7" y="35.5">CLK</text>
<text x="99.7" y="31.8">VDD</text>
<text x="110.7" y="33.7">VMB</text>
<text x="110.7" y="31.8">VMA</text>
<text x="99.7" y="37.3">DIR</text>
<text x="99.7" y="41">M2</text>
<text x="99.7" y="39.2">M1</text>
<text x="107.4" y="39.2">OUT_AM</text>
<text x="107.7" y="37.3">OUT_AP</text>
<text x="125.3" y="37.3">.</text>
<text x="128.9" y="39.2">.J4</text>
<text x="99.7" y="42.8">ENA</text>
<text x="99.7" y="44.7">MO</text>
<text x="99.7" y="46.5">PROTECT</text>
<text x="107.4" y="44.7">OUT_BM</text>
<text x="107.7" y="42.8">OUT_BP</text>
<text x="125.3" y="42.8">.</text>
<text x="128.9" y="44.7">.</text>
<text x="99.7" y="53.8">TQ1</text>
<text x="99.7" y="48.3">RES A_CRNT_SNS</text>
<text x="99.7" y="51.9">DCY2</text>
<text x="99.7" y="50.1">DCY1B_CRNT_SNS</text>
<text x="107" y="53.8">MOTGND</text>
<text x="99.7" y="55.6">TQ2</text>
<text x="99.7" y="59.3">OSC</text>
<text x="107" y="55.6">MOTGND</text>
<text x="99.7" y="61.1">SGND</text>
</g>
<g font-size="1.6">
<text x="23.7" y="10.6">Vcc Vmot</text>
<text x="93.3" y="8.8">Vcc</text>
<text x="3.6" y="17.7">1-SCA</text>
<text x="47.5" y="16">Vcc</text>
<text x="3.6" y="19.4">2-SDA</text>
<text x="3.6" y="21.1">3-CLK</text>
<text x="3.6" y="22.8">4-ENA</text>
<text x="162.8" y="21.5">Vmot</text>
<text x="3.6" y="24.5">5-MO</text>
<text x="3.6" y="26.2">6-DIR</text>
<text x="3.6" y="27.9">7-Protect</text>
<text x="3.6" y="29.6">8-Reset</text>
<text x="3.6" y="31.3">9-Vcc</text>
<text x="3.6" y="33">10-GND</text>
<text x="3.6" y="34.7">11-VMot</text>
<text x="170.1" y="32.3">Add closest position as TANT case D and closest sized thru hole.</text>
<text x="170.1" y="34">that doesn't pan out add electrlytics instead.</text>
<text x="228.7" y="32.3">It appears that there are sources available for reasonble</text>
<text x="170.1" y="37.4">EEH-ZA1H220P</text>
<text x="210.3" y="164.2">Title</text>
<text x="217.6" y="166">CC-SA by Darren Vandervort for opencapitalist.org</text>
<text x="210.3" y="169.7">Size</text>
<text x="212.1" y="171.5">B</text>
<text x="217.6" y="169.7">Document Number</text>
<text x="217.6" y="171.5">005-StepperNug</text>
<text x="270.6" y="169.7">Rev</text>
<text x="272.5" y="171.5">&lt;RevCode</text>
<text x="210.3" y="175.2">Date:</text>
<text x="219.8" y="175.2">Wednesday, June 27, 2012</text>
<text x="246.9" y="175.2">Sheet</text>
<text x="256" y="175.2">1</text>
<text x="261.5" y="175.2">of</text>
<text x="267" y="175.2">1</text>
</g>
<g font-size="1.6" fill="#000080">
<text x="11" y="12.4">J10</text>
<text x="88.9" y="14.2">C6</text>
<text x="88.9" y="16.4">2.2uf</text>
<text x="99.7" y="28.9">U1</text>
<text x="167.5" y="27.1">F1</text>
<text x="167.5" y="29.2">FUSE</text>
<text x="140.8" y="34.3">C1</text>
<text x="146.3" y="34.3">C2</text>
<text x="153.6" y="34.3">C4</text>
<text x="159.1" y="34.3">C3</text>
<text x="164.6" y="34.3">C8</text>
<text x="166.4" y="35.8">47u http://www.mouser.com/ProductDetail/Kemet/T495D685K050ATE300/?qs=25qLI7gx43nA6tbomXC2fFrUsSgKI6bQbjMeU3lJfCs4%3d</text>
<text x="42" y="41.7">R4</text>
<text x="56.7" y="38">J9</text>
<text x="124.5" y="36.5">J3</text>
<text x="140.8" y="38">4.7u</text>
<text x="146.3" y="38">4.7u</text>
<text x="155.4" y="36.2">47u</text>
<text x="160.9" y="36.2">47u</text>
<text x="11" y="45.3">HEADER 12</text>
<text x="42" y="45.3">R6</text>
<text x="42" y="43.5">R5</text>
<text x="42" y="47.2">R3</text>
<text x="124.9" y="42.6">J1</text>
<text x="128.7" y="44">J2</text>
<text x="131.3" y="46.9">R1</text>
<text x="16.5" y="50.8">R19</text>
<text x="16.5" y="52.6">R20</text>
<text x="16.5" y="49">R18</text>
<text x="42" y="49">R7</text>
<text x="42" y="50.8">R8</text>
<text x="123.4" y="51.7">0.166</text>
<text x="125.6" y="49">R2</text>
<text x="133.9" y="48.3">0.166</text>
<text x="16.5" y="54.5">R17</text>
<text x="16.5" y="56.3">R15</text>
<text x="16.5" y="58.1">R16</text>
<text x="56.7" y="56.3">JUMPER6</text>
<text x="91.4" y="56.3">C5</text>
<text x="64" y="63.6">R13</text>
<text x="64" y="65.4">R14</text>
<text x="64" y="61.8">R11</text>
<text x="91.4" y="61.8">330pf</text>
<text x="98.8" y="63.6">TB6560AHQ</text>
<text x="64" y="69.1">R9</text>
<text x="64" y="67.3">R12</text>
<text x="64" y="70.9">R10</text>
</g>
<g font-size="1.3">
<text x="29.3" y="1.4">5</text>
<text x="84.1" y="1.4">4</text>
<text x="139" y="1.4">3</text>
<text x="193.8" y="1.4">2</text>
<text x="248.7" y="1.4">1</text>
<text x=".5" y="24.7">D</text>
<text x="276.6" y="24.7">D</text>
<text x="166.4" y="31.3">CMAX</text>
<text x="155.4" y="39">CMAX</text>
<text x="160.9" y="39">CMAX</text>
<text x=".5" y="68.2">C</text>
<text x="276.6" y="68.2">C</text>
<text x=".5" y="111.6">B</text>
<text x="276.6" y="111.6">B</text>
<text x=".5" y="155">A</text>
<text x="276.6" y="155">A</text>
<text x="29.3" y="177">5</text>
<text x="84.1" y="177">4</text>
<text x="139" y="177">3</text>
<text x="193.8" y="177">2</text>
<text x="248.7" y="177">1</text>
</g>
</svg>
